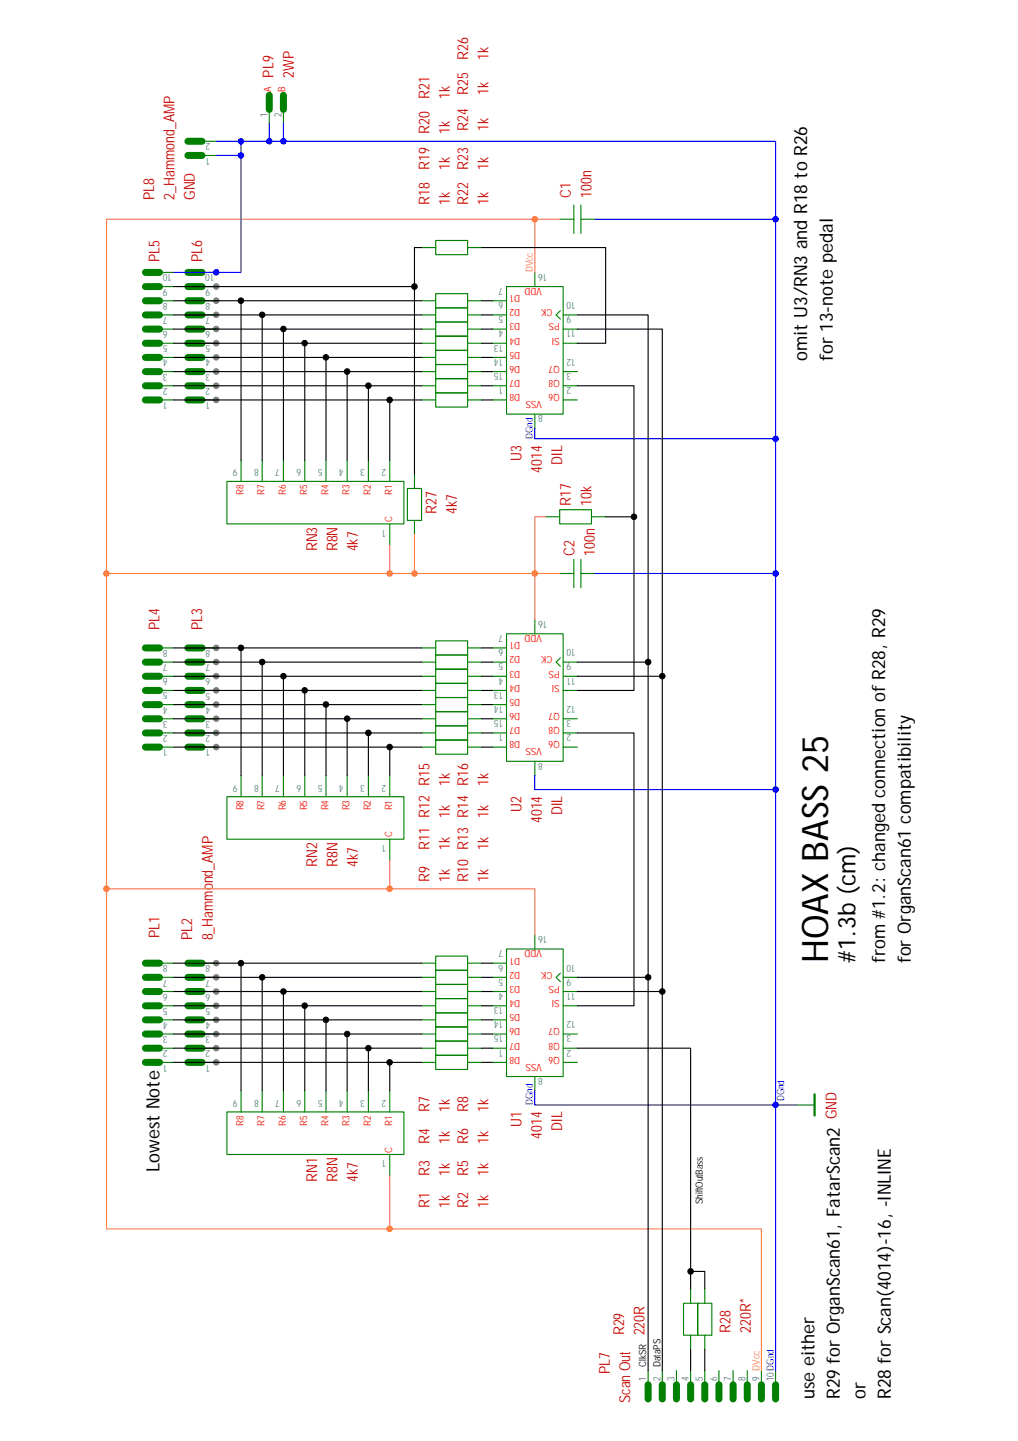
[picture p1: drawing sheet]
<svg xmlns="http://www.w3.org/2000/svg" width="210mm" height="297mm" viewBox="0 0 210 297" stroke-linecap="round" stroke-linejoin="round" font-family="sans-serif">
<g fill="none" stroke="#008000" stroke-width=".23">
<path d="M41.7 32h2.9M41.7 29.1h2.9M55.5 22.6v2.9M58.5 22.6v2.9M32.9 59.1h2.9M32.9 56.2h2.9M41.7 59.1h2.9M41.7 56.2h2.9M87 51h2.9M89.9 49.6h6.6v2.9h-6.6zM96.5 51h2.9M104.5 59.1h11.7v26.3h-11.7z"/>
<path d="M110.3 56.2v2.9M115.4 45.2h3M118.4 42.3v5.8M119.8 45.2h2.9M119.8 42.3v5.8M32.9 70.8h2.9M32.9 67.8h2.9M32.9 64.9h2.9M32.9 76.6h2.9M32.9 79.5h2.9M32.9 62h2.9M32.9 73.7h2.9"/>
<path d="M41.7 70.8h2.9M41.7 67.8h2.9M41.7 64.9h2.9M41.7 76.6h2.9M41.7 79.5h2.9M41.7 62h2.9M41.7 73.7h2.9M87 70.8h2.9M87 67.8h2.9M87 64.9h2.9M87 76.6h2.9M87 79.5h2.9"/>
<path d="M87 62h2.9M87 73.7h2.9M89.9 69.3h6.6v2.9h-6.6zM89.9 78.1h6.6v2.9h-6.6zM89.9 75.1h6.6v3h-6.6zM89.9 72.2h6.6v2.9h-6.6zM89.9 66.4h6.6v2.9h-6.6zM89.9 63.5h6.6v2.9h-6.6zM89.9 60.5h6.6v3h-6.6zM96.5 70.8h2.9M96.5 67.8h2.9M96.5 64.9h2.9"/>
<path d="M96.5 76.6h2.9M96.5 79.5h2.9M96.5 62h2.9M96.5 73.7h2.9M101.6 70.8h2.9M101.6 67.8h2.9M101.6 64.9h2.9M101.6 76.6h2.9M101.6 79.5h2.9M101.6 62h2.9M101.6 73.7h2.9M115.6 64.1l-.9 .8 .9 .9"/>
<path d="M116.2 70.8h2.9M116.2 67.8h2.9M116.2 64.9h2.9M116.2 76.6h2.9M116.2 79.5h2.9M32.9 82.4h2.9M41.7 82.4h2.9M46.8 99.2h36.5v8.8h-36.5zM49.7 94.9v4.3M54.1 94.9v4.3M58.5 94.9v4.3M62.9 94.9v4.3"/>
<path d="M67.2 94.9v4.3M71.6 94.9v4.3M76 94.9v4.3M80.4 94.9v4.3M85.5 97.8v2.9M87 82.4h2.9M89.9 81h6.6v2.9h-6.6zM96.5 82.4h2.9M101.6 82.4h2.9M110.3 85.4v2.9M116.2 82.4h2.9M80.4 108v4.4"/>
<path d="M84 100.7h3v6.6h-3zM85.5 107.3v2.9M112.5 106.5h2.9M115.4 118.2h3M115.4 105.1h6.6v2.9h-6.6zM118.4 115.3v5.8M119.8 118.2h2.9M119.8 115.3v5.8M122 106.5h2.9M32.9 139.4h2.9M32.9 136.5h2.9M32.9 133.6h2.9"/>
<path d="M41.7 139.4h2.9M41.7 136.5h2.9M41.7 133.6h2.9M87 139.4h2.9M87 136.5h2.9M87 133.6h2.9M89.9 135h6.6v2.9h-6.6zM89.9 132.1h6.6v2.9h-6.6zM89.9 137.9h6.6v3h-6.6zM96.5 139.4h2.9M96.5 136.5h2.9M96.5 133.6h2.9"/>
<path d="M101.6 139.4h2.9M101.6 136.5h2.9M101.6 133.6h2.9M104.5 130.6h11.7v26.3h-11.7zM110.3 127.7v2.9M115.6 135.6l-.9 .9 .9 .9M116.2 139.4h2.9M116.2 136.5h2.9M32.9 154h2.9M32.9 151.1h2.9M32.9 148.2h2.9M32.9 145.2h2.9"/>
<path d="M32.9 142.3h2.9M41.7 154h2.9M41.7 151.1h2.9M41.7 148.2h2.9M41.7 145.2h2.9M41.7 142.3h2.9M49.7 159.9v4.3M54.1 159.9v4.3M58.5 159.9v4.3M62.9 159.9v4.3M67.2 159.9v4.3M71.6 159.9v4.3"/>
<path d="M76 159.9v4.3M80.4 159.9v4.3M87 154h2.9M87 151.1h2.9M87 148.2h2.9M87 145.2h2.9M87 142.3h2.9M89.9 152.5h6.6v3h-6.6zM89.9 149.6h6.6v2.9h-6.6zM89.9 146.7h6.6v2.9h-6.6zM89.9 143.8h6.6v2.9h-6.6zM89.9 140.9h6.6v2.9h-6.6z"/>
<path d="M96.5 154h2.9M96.5 151.1h2.9M96.5 148.2h2.9M96.5 145.2h2.9M96.5 142.3h2.9M101.6 154h2.9M101.6 151.1h2.9M101.6 148.2h2.9M101.6 145.2h2.9M101.6 142.3h2.9M110.3 156.9v3M116.2 154h2.9"/>
<path d="M116.2 151.1h2.9M116.2 148.2h2.9M116.2 142.3h2.9M46.8 164.2h36.5v8.8h-36.5zM80.4 173v4.4M32.9 198.5h2.9M41.7 198.5h2.9M87 198.5h2.9M89.9 197.1h6.6v2.9h-6.6zM96.5 198.5h2.9M101.6 198.5h2.9M104.5 195.6h11.7v26.3h-11.7z"/>
<path d="M110.3 192.7v2.9M32.9 207.3h2.9M32.9 204.4h2.9M32.9 201.5h2.9M32.9 213.1h2.9M32.9 216.1h2.9M32.9 219h2.9M32.9 210.2h2.9M41.7 207.3h2.9M41.7 204.4h2.9M41.7 201.5h2.9M41.7 213.1h2.9"/>
<path d="M41.7 216.1h2.9M41.7 219h2.9M41.7 210.2h2.9M87 207.3h2.9M87 204.4h2.9M87 201.5h2.9M87 213.1h2.9M87 216.1h2.9M87 219h2.9M87 210.2h2.9M89.9 217.5h6.6v3h-6.6zM89.9 214.6h6.6v2.9h-6.6z"/>
<path d="M89.9 211.7h6.6v2.9h-6.6zM89.9 208.8h6.6v2.9h-6.6zM89.9 205.8h6.6v3h-6.6zM89.9 202.9h6.6v2.9h-6.6zM89.9 200h6.6v2.9h-6.6zM96.5 207.3h2.9M96.5 204.4h2.9M96.5 201.5h2.9M96.5 213.1h2.9M96.5 216.1h2.9M96.5 219h2.9M96.5 210.2h2.9"/>
<path d="M101.6 207.3h2.9M101.6 204.4h2.9M101.6 201.5h2.9M101.6 213.1h2.9M101.6 216.1h2.9M101.6 219h2.9M101.6 210.2h2.9M115.6 200.6l-.9 .9 .9 .9M116.2 207.3h2.9M116.2 204.4h2.9M116.2 201.5h2.9M116.2 213.1h2.9"/>
<path d="M116.2 216.1h2.9M116.2 219h2.9M46.8 229.2h36.5v8.8h-36.5zM49.7 224.9v4.3M54.1 224.9v4.3M58.5 224.9v4.3M62.9 224.9v4.3M67.2 224.9v4.3M71.6 224.9v4.3M76 224.9v4.3M80.4 224.9v4.3M80.4 238v4.4"/>
<path d="M110.3 221.9v3M164.4 227.8h3.6M141 268.6h2.9v6.6h-2.9zM142.5 265.7v2.9M142.5 275.2v3M143.9 268.6h2.9v6.6h-2.9zM145.4 265.7v2.9M145.4 275.2v3M133.7 282.5v3M136.6 282.5v3M139.5 282.5v3M142.5 282.5v3"/>
<path d="M145.4 282.5v3M148.3 282.5v3M151.2 282.5v3M154.1 282.5v3M157.1 282.5v3M160 282.5v3"/>
</g>
<g fill="none" stroke="#008000" stroke-width="1.4">
<path d="M55.5 19.6v3M58.5 19.6v3M38.8 32h2.9M38.8 29.1h2.9M30 59.1h2.9M30 56.2h2.9M38.8 59.1h2.9M38.8 56.2h2.9M30 79.5h2.9M30 76.6h2.9M30 73.7h2.9M30 70.8h2.9"/>
<path d="M30 67.8h2.9M30 64.9h2.9M30 62h2.9M38.8 79.5h2.9M38.8 76.6h2.9M38.8 73.7h2.9M38.8 70.8h2.9M38.8 67.8h2.9M38.8 64.9h2.9M38.8 62h2.9M30 82.4h2.9M38.8 82.4h2.9"/>
<path d="M30 139.4h2.9M30 136.5h2.9M30 133.6h2.9M38.8 139.4h2.9M38.8 136.5h2.9M38.8 133.6h2.9M30 154h2.9M30 151.1h2.9M30 148.2h2.9M30 145.2h2.9M30 142.3h2.9M38.8 154h2.9"/>
<path d="M38.8 151.1h2.9M38.8 148.2h2.9M38.8 145.2h2.9M38.8 142.3h2.9M30 198.5h2.9M38.8 198.5h2.9M30 219h2.9M30 216.1h2.9M30 213.1h2.9M30 210.2h2.9M30 207.3h2.9M30 204.4h2.9"/>
<path d="M30 201.5h2.9M38.8 219h2.9M38.8 216.1h2.9M38.8 213.1h2.9M38.8 210.2h2.9M38.8 207.3h2.9M38.8 204.4h2.9M38.8 201.5h2.9M133.7 285.5v2.9M136.6 285.5v2.9M139.5 285.5v2.9M142.5 285.5v2.9"/>
<path d="M145.4 285.5v2.9M148.3 285.5v2.9M151.2 285.5v2.9M154.1 285.5v2.9M157.1 285.5v2.9M160 285.5v2.9"/>
</g>
<path d="M168 225.6v4.4" fill="none" stroke="#008000" stroke-width=".46"/>
<g fill="#808080" stroke="#808080" stroke-width=".21">
<circle cx="44.6" cy="82.4" r=".58"/>
<circle cx="44.6" cy="79.5" r=".58"/>
<circle cx="44.6" cy="76.6" r=".58"/>
<circle cx="44.6" cy="73.7" r=".57"/>
<circle cx="44.6" cy="70.7" r=".57"/>
<circle cx="44.6" cy="67.8" r=".57"/>
<circle cx="44.6" cy="64.9" r=".57"/>
<circle cx="44.6" cy="62" r=".58"/>
<circle cx="44.6" cy="59.1" r=".58"/>
<circle cx="44.6" cy="219" r=".57"/>
<circle cx="44.6" cy="216.1" r=".57"/>
<circle cx="44.6" cy="213.1" r=".57"/>
<circle cx="44.6" cy="210.2" r=".57"/>
<circle cx="44.6" cy="207.3" r=".57"/>
<circle cx="44.6" cy="204.4" r=".57"/>
<circle cx="44.6" cy="201.5" r=".57"/>
<circle cx="44.6" cy="198.5" r=".57"/>
<circle cx="44.6" cy="154" r=".58"/>
<circle cx="44.6" cy="151.1" r=".58"/>
<circle cx="44.6" cy="148.1" r=".57"/>
<circle cx="44.6" cy="145.2" r=".57"/>
<circle cx="44.6" cy="142.3" r=".57"/>
<circle cx="44.6" cy="139.4" r=".57"/>
<circle cx="44.6" cy="136.5" r=".58"/>
<circle cx="44.6" cy="133.6" r=".58"/>
</g>
<g fill="#00f" stroke="#00f" stroke-width=".21">
<circle cx="44.6" cy="56.1" r=".57"/>
<circle cx="160" cy="90.5" r=".57"/>
<circle cx="160" cy="118.2" r=".57"/>
<circle cx="160" cy="227.8" r=".57"/>
<circle cx="160" cy="45.2" r=".57"/>
<circle cx="160" cy="162.7" r=".57"/>
<circle cx="49.7" cy="32" r=".57"/>
<circle cx="49.7" cy="29.1" r=".57"/>
<circle cx="58.5" cy="29.1" r=".57"/>
<circle cx="55.5" cy="29.1" r=".57"/>
</g>
<g fill="#ff8040" stroke="#ff8040" stroke-width=".21">
<circle cx="80.4" cy="253.3" r=".57"/>
<circle cx="110.3" cy="45.2" r=".57"/>
<circle cx="22" cy="183.2" r=".57"/>
<circle cx="80.4" cy="183.2" r=".57"/>
<circle cx="80.4" cy="118.2" r=".57"/>
<circle cx="22" cy="118.2" r=".57"/>
<circle cx="85.5" cy="118.2" r=".57"/>
<circle cx="110.3" cy="118.2" r=".57"/>
</g>
<path d="M110.3 45.2h5.1M110.3 45.2h-88.3v73M110.3 45.2v11M22 118.2h63.5M22 118.2v65h88.3v9.5M80.4 112.4v5.8M85.5 110.2v8M85.5 118.2h24.8v9.5M112.5 106.5h-2.2v11.7h5.1M80.4 177.4v5.8M22 183.2v70.1h58.4M80.4 242.4v10.9h76.7v29.2" fill="none" stroke="#ff8040" stroke-width=".23"/>
<path d="M44.6 29.1h10.9M49.7 32v24.2h-13.9M49.7 29.1v2.9h-5.1M55.5 25.5v3.6h3M58.5 25.5v3.6h101.5v16.1M122.7 45.2h37.3M160 45.2v45.3M110.3 88.3v2.2h49.7M160 90.5v72.3M122.7 118.2h37.3M110.3 159.9v2.9h49.7v65h4.4M110.3 224.9v2.9h49.7v54.7" fill="none" stroke="#00f" stroke-width=".23"/>
<g fill="#000" stroke="#000" stroke-width=".21">
<circle cx="85.5" cy="59.1" r=".58"/>
<circle cx="49.7" cy="62" r=".58"/>
<circle cx="54.1" cy="64.9" r=".57"/>
<circle cx="58.5" cy="67.8" r=".57"/>
<circle cx="62.8" cy="70.7" r=".57"/>
<circle cx="67.2" cy="73.7" r=".57"/>
<circle cx="71.6" cy="76.6" r=".58"/>
<circle cx="76" cy="79.5" r=".58"/>
<circle cx="80.4" cy="82.4" r=".58"/>
<circle cx="130.8" cy="106.5" r=".57"/>
<circle cx="49.7" cy="133.6" r=".58"/>
<circle cx="54.1" cy="136.5" r=".58"/>
<circle cx="58.5" cy="139.4" r=".57"/>
<circle cx="133.7" cy="136.5" r=".58"/>
<circle cx="136.6" cy="139.4" r=".57"/>
<circle cx="62.8" cy="142.3" r=".57"/>
<circle cx="67.2" cy="145.2" r=".57"/>
<circle cx="71.6" cy="148.1" r=".57"/>
<circle cx="76" cy="151.1" r=".58"/>
<circle cx="80.4" cy="154" r=".58"/>
<circle cx="49.7" cy="198.5" r=".57"/>
<circle cx="54.1" cy="201.5" r=".57"/>
<circle cx="58.5" cy="204.4" r=".57"/>
<circle cx="62.8" cy="207.3" r=".57"/>
<circle cx="67.2" cy="210.2" r=".57"/>
<circle cx="71.6" cy="213.1" r=".57"/>
<circle cx="76" cy="216.1" r=".57"/>
<circle cx="80.4" cy="219" r=".57"/>
<circle cx="133.7" cy="201.5" r=".57"/>
<circle cx="136.6" cy="204.4" r=".57"/>
<circle cx="142.4" cy="262.1" r=".58"/>
</g>
<g fill="none" stroke="#000" stroke-width=".23">
<path d="M85.5 59.1v38.7M87 51h-1.5v8.1h-49.7M99.4 51h25.5v19.8h-5.8M35.8 64.9h18.3v30M35.8 79.5h40.2v15.4M35.8 76.6h35.8v18.3M35.8 73.7h31.4v21.2M35.8 70.8h27.1v24.1M35.8 67.8h22.7v27.1M35.8 62h13.9v32.9M49.7 62h37.3M54.1 64.9h32.9"/>
<path d="M58.5 67.8h28.5M62.9 70.8h24.1M67.2 73.7h19.8M71.6 76.6h15.4M76 79.5h11M99.4 79.5h2.2M99.4 62h2.2M99.4 64.9h2.2M99.4 67.8h2.2M99.4 76.6h2.2M99.4 73.7h2.2M99.4 70.8h2.2"/>
<path d="M119.1 79.5h11.7v27h-5.9M119.1 64.9h14.6v71.6M119.1 67.8h17.5v71.6M35.8 82.4h44.6v12.5M80.4 82.4h6.6M99.4 82.4h2.2M130.8 106.5v35.8h-11.7M35.8 139.4h22.7v20.5M35.8 136.5h18.3v23.4M35.8 133.6h13.9v26.3M49.7 133.6h37.3M54.1 136.5h32.9"/>
<path d="M58.5 139.4h28.5M99.4 139.4h2.2M99.4 136.5h2.2M99.4 133.6h2.2M119.1 136.5h14.6v65M119.1 139.4h17.5v65M35.8 154h44.6v5.9M35.8 151.1h40.2v8.8M35.8 148.2h35.8v11.7M35.8 145.2h31.4v14.7M35.8 142.3h27.1v17.6M62.9 142.3h24.1"/>
<path d="M67.2 145.2h19.8M71.6 148.2h15.4M76 151.1h11M80.4 154h6.6M99.4 154h2.2M99.4 151.1h2.2M99.4 148.2h2.2M99.4 145.2h2.2M99.4 142.3h2.2M119.1 151.1h11.7v56.2h-11.7M35.8 198.5h13.9v26.4M49.7 198.5h37.3"/>
<path d="M99.4 198.5h2.2M35.8 219h44.6v5.9M35.8 216.1h40.2v8.8M35.8 213.1h35.8v11.8M35.8 210.2h31.4v14.7M35.8 207.3h27.1v17.6M35.8 204.4h22.7v20.5M35.8 201.5h18.3v23.4M54.1 201.5h32.9M58.5 204.4h28.5M62.9 207.3h24.1M67.2 210.2h19.8"/>
<path d="M71.6 213.1h15.4M76 216.1h11M80.4 219h6.6M99.4 219h2.2M99.4 216.1h2.2M99.4 201.5h2.2M99.4 213.1h2.2M99.4 210.2h2.2M99.4 207.3h2.2M99.4 204.4h2.2M119.1 204.4h17.5v78.1M119.1 201.5h14.6"/>
<path d="M119.1 216.1h23.4v46M133.7 201.5v81M142.5 265.7v-3.6h2.9v3.6M142.5 278.2v4.3M145.4 278.2v4.3"/>
</g>
<text font-size="7.5" x="170.9" y="198.5" transform="rotate(-90 170.9 198.5)">HOAX BASS 25</text>
<text font-size="5" x="176.5" y="198.5" transform="rotate(-90 176.5 198.5)">#1.3b (cm)</text>
<g font-size="3.8">
<text x="166.5" y="74.4" transform="rotate(-90 166.5 74.4)">omit U3/RN3 and R18 to R26</text>
<text x="171.8" y="74.4" transform="rotate(-90 171.8 74.4)">for 13-note pedal</text>
<text x="182.6" y="198.5" transform="rotate(-90 182.6 198.5)">from #1.2: changed connection of R28, R29</text>
<text x="187.9" y="198.5" transform="rotate(-90 187.9 198.5)">for OrganScan61 compatibility</text>
<text x="32.9" y="241.6" transform="rotate(-90 32.9 241.6)">Lowest Note</text>
<text x="168" y="288.4" transform="rotate(-90 168 288.4)">use either</text>
<text x="173.2" y="288.4" transform="rotate(-90 173.2 288.4)">R29 for OrganScan61, FatarScan2</text>
<text x="178.5" y="288.4" transform="rotate(-90 178.5 288.4)">or</text>
<text x="183.8" y="288.4" transform="rotate(-90 183.8 288.4)">R28 for Scan(4014)-16, -INLINE</text>
</g>
<g font-size="3.1" fill="#c00000">
<text x="56.4" y="16" transform="rotate(-90 56.4 16)">PL9</text>
<text x="60.6" y="16" transform="rotate(-90 60.6 16)">2WP</text>
<text x="96.6" y="12.3" transform="rotate(-90 96.6 12.3)">R26</text>
<text x="100.8" y="12.3" transform="rotate(-90 100.8 12.3)">1k</text>
<text x="88.6" y="20.4" transform="rotate(-90 88.6 20.4)">R21</text>
<text x="92.8" y="20.4" transform="rotate(-90 92.8 20.4)">1k</text>
<text x="96.6" y="19.6" transform="rotate(-90 96.6 19.6)">R25</text>
<text x="100.8" y="19.6" transform="rotate(-90 100.8 19.6)">1k</text>
<text x="88.6" y="27.7" transform="rotate(-90 88.6 27.7)">R20</text>
<text x="92.8" y="27.7" transform="rotate(-90 92.8 27.7)">1k</text>
<text x="96.6" y="26.9" transform="rotate(-90 96.6 26.9)">R24</text>
<text x="100.8" y="26.9" transform="rotate(-90 100.8 26.9)">1k</text>
<text x="88.6" y="35" transform="rotate(-90 88.6 35)">R19</text>
<text x="92.8" y="35" transform="rotate(-90 92.8 35)">1k</text>
<text x="96.6" y="35" transform="rotate(-90 96.6 35)">R23</text>
<text x="100.8" y="35" transform="rotate(-90 100.8 35)">1k</text>
<text x="31.8" y="41.2" transform="rotate(-90 31.8 41.2)">PL8</text>
<text x="36" y="41.2" transform="rotate(-90 36 41.2)">2_Hammond_AMP</text>
<text x="40.2" y="41.2" transform="rotate(-90 40.2 41.2)">GND</text>
<text x="117.8" y="40.8" transform="rotate(-90 117.8 40.8)">C1</text>
<text x="122" y="40.8" transform="rotate(-90 122 40.8)">100n</text>
<text x="88.6" y="42.3" transform="rotate(-90 88.6 42.3)">R18</text>
<text x="92.8" y="42.3" transform="rotate(-90 92.8 42.3)">1k</text>
<text x="96.6" y="42.3" transform="rotate(-90 96.6 42.3)">R22</text>
<text x="100.8" y="42.3" transform="rotate(-90 100.8 42.3)">1k</text>
<text x="32.9" y="54" transform="rotate(-90 32.9 54)">PL5</text>
<text x="41.7" y="54" transform="rotate(-90 41.7 54)">PL6</text>
<text x="107.5" y="95.1" transform="rotate(-90 107.5 95.1)">U3</text>
<text x="116" y="95.8" transform="rotate(-90 116 95.8)">DIL</text>
<text x="111.8" y="97.4" transform="rotate(-90 111.8 97.4)">4014</text>
<text x="90" y="105.9" transform="rotate(-90 90 105.9)">R27</text>
<text x="94.3" y="105.9" transform="rotate(-90 94.3 105.9)">4k7</text>
<text x="117.8" y="104.4" transform="rotate(-90 117.8 104.4)">R17</text>
<text x="122" y="104.4" transform="rotate(-90 122 104.4)">10k</text>
<text x="65.4" y="113.7" transform="rotate(-90 65.4 113.7)">RN3</text>
<text x="69.6" y="113.7" transform="rotate(-90 69.6 113.7)">R8N</text>
<text x="73.8" y="113.7" transform="rotate(-90 73.8 113.7)">4k7</text>
<text x="118.5" y="114.6" transform="rotate(-90 118.5 114.6)">C2</text>
<text x="122.7" y="114.6" transform="rotate(-90 122.7 114.6)">100n</text>
<text x="32.9" y="129.9" transform="rotate(-90 32.9 129.9)">PL4</text>
<text x="41.7" y="129.9" transform="rotate(-90 41.7 129.9)">PL3</text>
<text x="92.8" y="162" transform="rotate(-90 92.8 162)">1k</text>
<text x="100.8" y="162" transform="rotate(-90 100.8 162)">1k</text>
<text x="107.5" y="167.4" transform="rotate(-90 107.5 167.4)">U2</text>
<text x="92.8" y="168.6" transform="rotate(-90 92.8 168.6)">1k</text>
<text x="100.8" y="168.6" transform="rotate(-90 100.8 168.6)">1k</text>
<text x="111.8" y="169.7" transform="rotate(-90 111.8 169.7)">4014</text>
<text x="116" y="168.1" transform="rotate(-90 116 168.1)">DIL</text>
<text x="65.4" y="178.7" transform="rotate(-90 65.4 178.7)">RN2</text>
<text x="69.6" y="178.7" transform="rotate(-90 69.6 178.7)">R8N</text>
<text x="73.8" y="178.7" transform="rotate(-90 73.8 178.7)">4k7</text>
<text x="88.6" y="175.2" transform="rotate(-90 88.6 175.2)">R11 R12 R15</text>
<text x="92.8" y="175.2" transform="rotate(-90 92.8 175.2)">1k</text>
<text x="100.8" y="175.2" transform="rotate(-90 100.8 175.2)">1k</text>
<text x="88.6" y="181.8" transform="rotate(-90 88.6 181.8)">R9</text>
<text x="92.8" y="181.8" transform="rotate(-90 92.8 181.8)">1k</text>
<text x="96.6" y="181.8" transform="rotate(-90 96.6 181.8)">R10 R13 R14 R16</text>
<text x="100.8" y="181.8" transform="rotate(-90 100.8 181.8)">1k</text>
<text x="32.9" y="193.4" transform="rotate(-90 32.9 193.4)">PL1</text>
<text x="39.7" y="193.8" transform="rotate(-90 39.7 193.8)">PL2</text>
<text x="43.9" y="193.8" transform="rotate(-90 43.9 193.8)">8_Hammond_AMP</text>
<text x="88.6" y="229.2" transform="rotate(-90 88.6 229.2)">R7</text>
<text x="92.8" y="229.2" transform="rotate(-90 92.8 229.2)">1k</text>
<text x="96.6" y="229.2" transform="rotate(-90 96.6 229.2)">R8</text>
<text x="100.8" y="229.2" transform="rotate(-90 100.8 229.2)">1k</text>
<text x="107.5" y="232.4" transform="rotate(-90 107.5 232.4)">U1</text>
<text x="116" y="233.1" transform="rotate(-90 116 233.1)">DIL</text>
<text x="172.6" y="230.7" transform="rotate(-90 172.6 230.7)">GND</text>
<text x="88.6" y="235.8" transform="rotate(-90 88.6 235.8)">R4</text>
<text x="92.8" y="235.8" transform="rotate(-90 92.8 235.8)">1k</text>
<text x="96.6" y="235.8" transform="rotate(-90 96.6 235.8)">R6</text>
<text x="100.8" y="235.8" transform="rotate(-90 100.8 235.8)">1k</text>
<text x="111.8" y="234.7" transform="rotate(-90 111.8 234.7)">4014</text>
<text x="65.4" y="243.6" transform="rotate(-90 65.4 243.6)">RN1</text>
<text x="69.6" y="243.6" transform="rotate(-90 69.6 243.6)">R8N</text>
<text x="73.8" y="243.6" transform="rotate(-90 73.8 243.6)">4k7</text>
<text x="88.6" y="242.4" transform="rotate(-90 88.6 242.4)">R3</text>
<text x="92.8" y="242.4" transform="rotate(-90 92.8 242.4)">1k</text>
<text x="96.6" y="242.4" transform="rotate(-90 96.6 242.4)">R5</text>
<text x="100.8" y="242.4" transform="rotate(-90 100.8 242.4)">1k</text>
<text x="88.6" y="248.9" transform="rotate(-90 88.6 248.9)">R1</text>
<text x="92.8" y="248.9" transform="rotate(-90 92.8 248.9)">1k</text>
<text x="96.6" y="248.9" transform="rotate(-90 96.6 248.9)">R2</text>
<text x="100.8" y="248.9" transform="rotate(-90 100.8 248.9)">1k</text>
<text x="128.8" y="275.3" transform="rotate(-90 128.8 275.3)">R29</text>
<text x="133" y="275.3" transform="rotate(-90 133 275.3)">220R</text>
<text x="150.7" y="274.8" transform="rotate(-90 150.7 274.8)">R28</text>
<text x="154.9" y="274.8" transform="rotate(-90 154.9 274.8)">220R*</text>
<text x="125.8" y="283.3" transform="rotate(-90 125.8 283.3)">PL7</text>
<text x="130" y="289.2" transform="rotate(-90 130 289.2)">Scan Out</text>
</g>
<g font-size="2.1" fill="#f00">
<text x="55.9" y="18.9" transform="rotate(-90 55.9 18.9)">A</text>
<text x="58.8" y="18.9" transform="rotate(-90 58.8 18.9)">B</text>
<text x="111.8" y="59.4" transform="rotate(-180 111.8 59.4)">VDD</text>
<text x="107.3" y="60.8" transform="rotate(-180 107.3 60.8)">D1</text>
<text x="107.3" y="63.7" transform="rotate(-180 107.3 63.7)">D2</text>
<text x="114" y="63.7" transform="rotate(-180 114 63.7)">CK</text>
<text x="107.3" y="66.7" transform="rotate(-180 107.3 66.7)">D3</text>
<text x="107.3" y="69.6" transform="rotate(-180 107.3 69.6)">D4</text>
<text x="115.4" y="66.7" transform="rotate(-180 115.4 66.7)">PS</text>
<text x="115.4" y="69.6" transform="rotate(-180 115.4 69.6)">SI</text>
<text x="107.3" y="72.5" transform="rotate(-180 107.3 72.5)">D5</text>
<text x="107.3" y="75.4" transform="rotate(-180 107.3 75.4)">D6</text>
<text x="115.4" y="75.4" transform="rotate(-180 115.4 75.4)">Q7</text>
<text x="107.3" y="78.3" transform="rotate(-180 107.3 78.3)">D7</text>
<text x="107.3" y="81.3" transform="rotate(-180 107.3 81.3)">D8</text>
<text x="111.8" y="82.7" transform="rotate(-180 111.8 82.7)">VSS</text>
<text x="115.4" y="78.3" transform="rotate(-180 115.4 78.3)">Q8</text>
<text x="115.4" y="81.3" transform="rotate(-180 115.4 81.3)">Q6</text>
<text x="50.2" y="102.1" transform="rotate(-90 50.2 102.1)">R8</text>
<text x="54.6" y="102.1" transform="rotate(-90 54.6 102.1)">R7</text>
<text x="58.9" y="102.1" transform="rotate(-90 58.9 102.1)">R6</text>
<text x="63.4" y="102.1" transform="rotate(-90 63.4 102.1)">R5</text>
<text x="67.7" y="102.1" transform="rotate(-90 67.7 102.1)">R4</text>
<text x="72.1" y="102.1" transform="rotate(-90 72.1 102.1)">R3</text>
<text x="76.5" y="102.1" transform="rotate(-90 76.5 102.1)">R2</text>
<text x="80.9" y="107.6" transform="rotate(-90 80.9 107.6)">C</text>
<text x="80.9" y="102.1" transform="rotate(-90 80.9 102.1)">R1</text>
<text x="111.8" y="130.9" transform="rotate(-180 111.8 130.9)">VDD</text>
<text x="107.3" y="132.4" transform="rotate(-180 107.3 132.4)">D1</text>
<text x="107.3" y="135.3" transform="rotate(-180 107.3 135.3)">D2</text>
<text x="114" y="135.3" transform="rotate(-180 114 135.3)">CK</text>
<text x="107.3" y="138.2" transform="rotate(-180 107.3 138.2)">D3</text>
<text x="107.3" y="141.1" transform="rotate(-180 107.3 141.1)">D4</text>
<text x="115.4" y="138.2" transform="rotate(-180 115.4 138.2)">PS</text>
<text x="115.4" y="141.1" transform="rotate(-180 115.4 141.1)">SI</text>
<text x="107.3" y="144.1" transform="rotate(-180 107.3 144.1)">D5</text>
<text x="107.3" y="147" transform="rotate(-180 107.3 147)">D6</text>
<text x="107.3" y="149.9" transform="rotate(-180 107.3 149.9)">D7</text>
<text x="115.4" y="149.9" transform="rotate(-180 115.4 149.9)">Q8</text>
<text x="115.4" y="147" transform="rotate(-180 115.4 147)">Q7</text>
<text x="107.3" y="152.8" transform="rotate(-180 107.3 152.8)">D8</text>
<text x="111.8" y="154.3" transform="rotate(-180 111.8 154.3)">VSS</text>
<text x="115.4" y="152.8" transform="rotate(-180 115.4 152.8)">Q6</text>
<text x="50.2" y="167.1" transform="rotate(-90 50.2 167.1)">R8</text>
<text x="54.6" y="167.1" transform="rotate(-90 54.6 167.1)">R7</text>
<text x="58.9" y="167.1" transform="rotate(-90 58.9 167.1)">R6</text>
<text x="63.4" y="167.1" transform="rotate(-90 63.4 167.1)">R5</text>
<text x="67.7" y="167.1" transform="rotate(-90 67.7 167.1)">R4</text>
<text x="72.1" y="167.1" transform="rotate(-90 72.1 167.1)">R3</text>
<text x="76.5" y="167.1" transform="rotate(-90 76.5 167.1)">R2</text>
<text x="80.9" y="167.1" transform="rotate(-90 80.9 167.1)">R1</text>
<text x="80.9" y="172.6" transform="rotate(-90 80.9 172.6)">C</text>
<text x="107.3" y="197.4" transform="rotate(-180 107.3 197.4)">D1</text>
<text x="111.8" y="195.9" transform="rotate(-180 111.8 195.9)">VDD</text>
<text x="107.3" y="200.3" transform="rotate(-180 107.3 200.3)">D2</text>
<text x="107.3" y="203.2" transform="rotate(-180 107.3 203.2)">D3</text>
<text x="114" y="200.3" transform="rotate(-180 114 200.3)">CK</text>
<text x="115.4" y="203.2" transform="rotate(-180 115.4 203.2)">PS</text>
<text x="107.3" y="206.1" transform="rotate(-180 107.3 206.1)">D4</text>
<text x="107.3" y="209.1" transform="rotate(-180 107.3 209.1)">D5</text>
<text x="115.4" y="206.1" transform="rotate(-180 115.4 206.1)">SI</text>
<text x="107.3" y="212" transform="rotate(-180 107.3 212)">D6</text>
<text x="107.3" y="214.9" transform="rotate(-180 107.3 214.9)">D7</text>
<text x="115.4" y="214.9" transform="rotate(-180 115.4 214.9)">Q8</text>
<text x="115.4" y="212" transform="rotate(-180 115.4 212)">Q7</text>
<text x="107.3" y="217.8" transform="rotate(-180 107.3 217.8)">D8</text>
<text x="111.8" y="219.3" transform="rotate(-180 111.8 219.3)">VSS</text>
<text x="115.4" y="217.8" transform="rotate(-180 115.4 217.8)">Q6</text>
<text x="50.2" y="232.1" transform="rotate(-90 50.2 232.1)">R8</text>
<text x="54.6" y="232.1" transform="rotate(-90 54.6 232.1)">R7</text>
<text x="58.9" y="232.1" transform="rotate(-90 58.9 232.1)">R6</text>
<text x="63.4" y="232.1" transform="rotate(-90 63.4 232.1)">R5</text>
<text x="67.7" y="232.1" transform="rotate(-90 67.7 232.1)">R4</text>
<text x="72.1" y="232.1" transform="rotate(-90 72.1 232.1)">R3</text>
<text x="76.5" y="232.1" transform="rotate(-90 76.5 232.1)">R2</text>
<text x="80.9" y="232.1" transform="rotate(-90 80.9 232.1)">R1</text>
<text x="80.9" y="237.6" transform="rotate(-90 80.9 237.6)">C</text>
</g>
<g font-size="2.1" fill="#408080">
<text x="43.3" y="29.6" transform="rotate(-180 43.3 29.6)">2</text>
<text x="55.2" y="24.2" transform="rotate(-90 55.2 24.2)">1</text>
<text x="58.1" y="24.2" transform="rotate(-90 58.1 24.2)">2</text>
<text x="43.3" y="32.5" transform="rotate(-180 43.3 32.5)">1</text>
<text x="34.5" y="59.5" transform="rotate(-180 34.5 59.5)">9</text>
<text x="35.5" y="56.6" transform="rotate(-180 35.5 56.6)">10</text>
<text x="43.3" y="59.5" transform="rotate(-180 43.3 59.5)">9</text>
<text x="44.2" y="56.6" transform="rotate(-180 44.2 56.6)">10</text>
<text x="103.8" y="59.4" transform="rotate(-180 103.8 59.4)">7</text>
<text x="112.9" y="56.5" transform="rotate(-180 112.9 56.5)">16</text>
<text x="34.5" y="65.3" transform="rotate(-180 34.5 65.3)">7</text>
<text x="34.5" y="62.4" transform="rotate(-180 34.5 62.4)">8</text>
<text x="43.3" y="65.3" transform="rotate(-180 43.3 65.3)">7</text>
<text x="43.3" y="62.4" transform="rotate(-180 43.3 62.4)">8</text>
<text x="103.8" y="62.3" transform="rotate(-180 103.8 62.3)">6</text>
<text x="103.8" y="65.2" transform="rotate(-180 103.8 65.2)">5</text>
<text x="117.8" y="65.2" transform="rotate(-180 117.8 65.2)">9</text>
<text x="118.7" y="62.3" transform="rotate(-180 118.7 62.3)">10</text>
<text x="34.5" y="71.2" transform="rotate(-180 34.5 71.2)">5</text>
<text x="34.5" y="68.3" transform="rotate(-180 34.5 68.3)">6</text>
<text x="43.3" y="71.2" transform="rotate(-180 43.3 71.2)">5</text>
<text x="43.3" y="68.3" transform="rotate(-180 43.3 68.3)">6</text>
<text x="103.8" y="68.1" transform="rotate(-180 103.8 68.1)">4</text>
<text x="103.8" y="71" transform="rotate(-180 103.8 71)">13</text>
<text x="118.7" y="68.1" transform="rotate(-180 118.7 68.1)">11</text>
<text x="34.5" y="77" transform="rotate(-180 34.5 77)">3</text>
<text x="34.5" y="74.1" transform="rotate(-180 34.5 74.1)">4</text>
<text x="43.3" y="77" transform="rotate(-180 43.3 77)">3</text>
<text x="43.3" y="74.1" transform="rotate(-180 43.3 74.1)">4</text>
<text x="103.8" y="74" transform="rotate(-180 103.8 74)">14</text>
<text x="103.8" y="76.9" transform="rotate(-180 103.8 76.9)">15</text>
<text x="117.8" y="76.9" transform="rotate(-180 117.8 76.9)">3</text>
<text x="118.7" y="74" transform="rotate(-180 118.7 74)">12</text>
<text x="34.5" y="82.9" transform="rotate(-180 34.5 82.9)">1</text>
<text x="34.5" y="79.9" transform="rotate(-180 34.5 79.9)">2</text>
<text x="43.3" y="82.9" transform="rotate(-180 43.3 82.9)">1</text>
<text x="43.3" y="79.9" transform="rotate(-180 43.3 79.9)">2</text>
<text x="103.8" y="79.8" transform="rotate(-180 103.8 79.8)">1</text>
<text x="117.8" y="79.8" transform="rotate(-180 117.8 79.8)">2</text>
<text x="112" y="85.6" transform="rotate(-180 112 85.6)">8</text>
<text x="49" y="96.8" transform="rotate(-180 49 96.8)">9</text>
<text x="53.4" y="96.8" transform="rotate(-180 53.4 96.8)">8</text>
<text x="57.7" y="96.8" transform="rotate(-180 57.7 96.8)">7</text>
<text x="62.1" y="96.8" transform="rotate(-180 62.1 96.8)">6</text>
<text x="66.5" y="96.8" transform="rotate(-180 66.5 96.8)">5</text>
<text x="70.9" y="96.8" transform="rotate(-180 70.9 96.8)">4</text>
<text x="75.3" y="96.8" transform="rotate(-180 75.3 96.8)">3</text>
<text x="79.7" y="96.8" transform="rotate(-180 79.7 96.8)">2</text>
<text x="79.7" y="109.2" transform="rotate(-180 79.7 109.2)">1</text>
<text x="103.8" y="130.9" transform="rotate(-180 103.8 130.9)">7</text>
<text x="112.9" y="128" transform="rotate(-180 112.9 128)">16</text>
<text x="34.5" y="136.9" transform="rotate(-180 34.5 136.9)">7</text>
<text x="34.5" y="134" transform="rotate(-180 34.5 134)">8</text>
<text x="43.3" y="136.9" transform="rotate(-180 43.3 136.9)">7</text>
<text x="43.3" y="134" transform="rotate(-180 43.3 134)">8</text>
<text x="103.8" y="133.8" transform="rotate(-180 103.8 133.8)">6</text>
<text x="103.8" y="136.8" transform="rotate(-180 103.8 136.8)">5</text>
<text x="117.8" y="136.8" transform="rotate(-180 117.8 136.8)">9</text>
<text x="118.7" y="133.8" transform="rotate(-180 118.7 133.8)">10</text>
<text x="34.5" y="142.7" transform="rotate(-180 34.5 142.7)">5</text>
<text x="34.5" y="139.8" transform="rotate(-180 34.5 139.8)">6</text>
<text x="43.3" y="142.7" transform="rotate(-180 43.3 142.7)">5</text>
<text x="43.3" y="139.8" transform="rotate(-180 43.3 139.8)">6</text>
<text x="103.8" y="139.7" transform="rotate(-180 103.8 139.7)">4</text>
<text x="103.8" y="142.6" transform="rotate(-180 103.8 142.6)">13</text>
<text x="118.7" y="139.7" transform="rotate(-180 118.7 139.7)">11</text>
<text x="34.5" y="148.6" transform="rotate(-180 34.5 148.6)">3</text>
<text x="34.5" y="145.7" transform="rotate(-180 34.5 145.7)">4</text>
<text x="43.3" y="148.6" transform="rotate(-180 43.3 148.6)">3</text>
<text x="43.3" y="145.7" transform="rotate(-180 43.3 145.7)">4</text>
<text x="103.8" y="145.5" transform="rotate(-180 103.8 145.5)">14</text>
<text x="103.8" y="148.4" transform="rotate(-180 103.8 148.4)">15</text>
<text x="117.8" y="148.4" transform="rotate(-180 117.8 148.4)">3</text>
<text x="118.7" y="145.5" transform="rotate(-180 118.7 145.5)">12</text>
<text x="34.5" y="154.4" transform="rotate(-180 34.5 154.4)">1</text>
<text x="34.5" y="151.5" transform="rotate(-180 34.5 151.5)">2</text>
<text x="43.3" y="154.4" transform="rotate(-180 43.3 154.4)">1</text>
<text x="43.3" y="151.5" transform="rotate(-180 43.3 151.5)">2</text>
<text x="103.8" y="151.4" transform="rotate(-180 103.8 151.4)">1</text>
<text x="117.8" y="151.4" transform="rotate(-180 117.8 151.4)">2</text>
<text x="49" y="161.7" transform="rotate(-180 49 161.7)">9</text>
<text x="53.4" y="161.7" transform="rotate(-180 53.4 161.7)">8</text>
<text x="57.7" y="161.7" transform="rotate(-180 57.7 161.7)">7</text>
<text x="62.1" y="161.7" transform="rotate(-180 62.1 161.7)">6</text>
<text x="66.5" y="161.7" transform="rotate(-180 66.5 161.7)">5</text>
<text x="70.9" y="161.7" transform="rotate(-180 70.9 161.7)">4</text>
<text x="75.3" y="161.7" transform="rotate(-180 75.3 161.7)">3</text>
<text x="79.7" y="161.7" transform="rotate(-180 79.7 161.7)">2</text>
<text x="112" y="157.2" transform="rotate(-180 112 157.2)">8</text>
<text x="79.7" y="174.2" transform="rotate(-180 79.7 174.2)">1</text>
<text x="103.8" y="195.9" transform="rotate(-180 103.8 195.9)">7</text>
<text x="112.9" y="193" transform="rotate(-180 112.9 193)">16</text>
<text x="34.5" y="201.9" transform="rotate(-180 34.5 201.9)">7</text>
<text x="34.5" y="199" transform="rotate(-180 34.5 199)">8</text>
<text x="43.3" y="201.9" transform="rotate(-180 43.3 201.9)">7</text>
<text x="43.3" y="199" transform="rotate(-180 43.3 199)">8</text>
<text x="103.8" y="198.8" transform="rotate(-180 103.8 198.8)">6</text>
<text x="103.8" y="201.8" transform="rotate(-180 103.8 201.8)">5</text>
<text x="117.8" y="201.8" transform="rotate(-180 117.8 201.8)">9</text>
<text x="118.7" y="198.8" transform="rotate(-180 118.7 198.8)">10</text>
<text x="34.5" y="207.8" transform="rotate(-180 34.5 207.8)">5</text>
<text x="34.5" y="204.8" transform="rotate(-180 34.5 204.8)">6</text>
<text x="43.3" y="207.8" transform="rotate(-180 43.3 207.8)">5</text>
<text x="43.3" y="204.8" transform="rotate(-180 43.3 204.8)">6</text>
<text x="103.8" y="204.7" transform="rotate(-180 103.8 204.7)">4</text>
<text x="103.8" y="207.6" transform="rotate(-180 103.8 207.6)">13</text>
<text x="118.7" y="204.7" transform="rotate(-180 118.7 204.7)">11</text>
<text x="34.5" y="213.6" transform="rotate(-180 34.5 213.6)">3</text>
<text x="34.5" y="210.7" transform="rotate(-180 34.5 210.7)">4</text>
<text x="43.3" y="213.6" transform="rotate(-180 43.3 213.6)">3</text>
<text x="43.3" y="210.7" transform="rotate(-180 43.3 210.7)">4</text>
<text x="103.8" y="210.5" transform="rotate(-180 103.8 210.5)">14</text>
<text x="103.8" y="213.4" transform="rotate(-180 103.8 213.4)">15</text>
<text x="117.8" y="213.4" transform="rotate(-180 117.8 213.4)">3</text>
<text x="118.7" y="210.5" transform="rotate(-180 118.7 210.5)">12</text>
<text x="34.5" y="219.4" transform="rotate(-180 34.5 219.4)">1</text>
<text x="34.5" y="216.5" transform="rotate(-180 34.5 216.5)">2</text>
<text x="43.3" y="219.4" transform="rotate(-180 43.3 219.4)">1</text>
<text x="43.3" y="216.5" transform="rotate(-180 43.3 216.5)">2</text>
<text x="103.8" y="216.4" transform="rotate(-180 103.8 216.4)">1</text>
<text x="117.8" y="216.4" transform="rotate(-180 117.8 216.4)">2</text>
<text x="49" y="226.7" transform="rotate(-180 49 226.7)">9</text>
<text x="53.4" y="226.7" transform="rotate(-180 53.4 226.7)">8</text>
<text x="57.7" y="226.7" transform="rotate(-180 57.7 226.7)">7</text>
<text x="62.1" y="226.7" transform="rotate(-180 62.1 226.7)">6</text>
<text x="66.5" y="226.7" transform="rotate(-180 66.5 226.7)">5</text>
<text x="70.9" y="226.7" transform="rotate(-180 70.9 226.7)">4</text>
<text x="75.3" y="226.7" transform="rotate(-180 75.3 226.7)">3</text>
<text x="79.7" y="226.7" transform="rotate(-180 79.7 226.7)">2</text>
<text x="112" y="222.2" transform="rotate(-180 112 222.2)">8</text>
<text x="79.7" y="239.1" transform="rotate(-180 79.7 239.1)">1</text>
<text x="133.3" y="284.7" transform="rotate(-90 133.3 284.7)">1</text>
<text x="136.2" y="284.7" transform="rotate(-90 136.2 284.7)">2</text>
<text x="139.1" y="284.7" transform="rotate(-90 139.1 284.7)">3</text>
<text x="142.1" y="284.7" transform="rotate(-90 142.1 284.7)">4</text>
<text x="145" y="284.7" transform="rotate(-90 145 284.7)">5</text>
<text x="147.9" y="284.7" transform="rotate(-90 147.9 284.7)">6</text>
<text x="150.8" y="284.7" transform="rotate(-90 150.8 284.7)">7</text>
<text x="153.8" y="284.7" transform="rotate(-90 153.8 284.7)">8</text>
<text x="156.7" y="284.7" transform="rotate(-90 156.7 284.7)">9 DVcc</text>
<text x="159.6" y="284.7" transform="rotate(-90 159.6 284.7)">10DGnd</text>
</g>
<text font-size="2.1" fill="#ff8040" x="109.9" y="56.2" transform="rotate(-90 109.9 56.2)">DVcc</text>
<g font-size="2.1" fill="#00f">
<text x="109.9" y="90.5" transform="rotate(-90 109.9 90.5)">DGnd</text>
<text x="109.9" y="227.8" transform="rotate(-90 109.9 227.8)">DGnd</text>
<text x="161.8" y="227" transform="rotate(-90 161.8 227)">DGnd</text>
</g>
<g font-size="2.1">
<text x="145" y="248.2" transform="rotate(-90 145 248.2)">ShiftOutBass</text>
<text x="133.3" y="281.8" transform="rotate(-90 133.3 281.8)">ClkSR</text>
<text x="136.2" y="281.8" transform="rotate(-90 136.2 281.8)">DataPS</text>
</g>
</svg>
